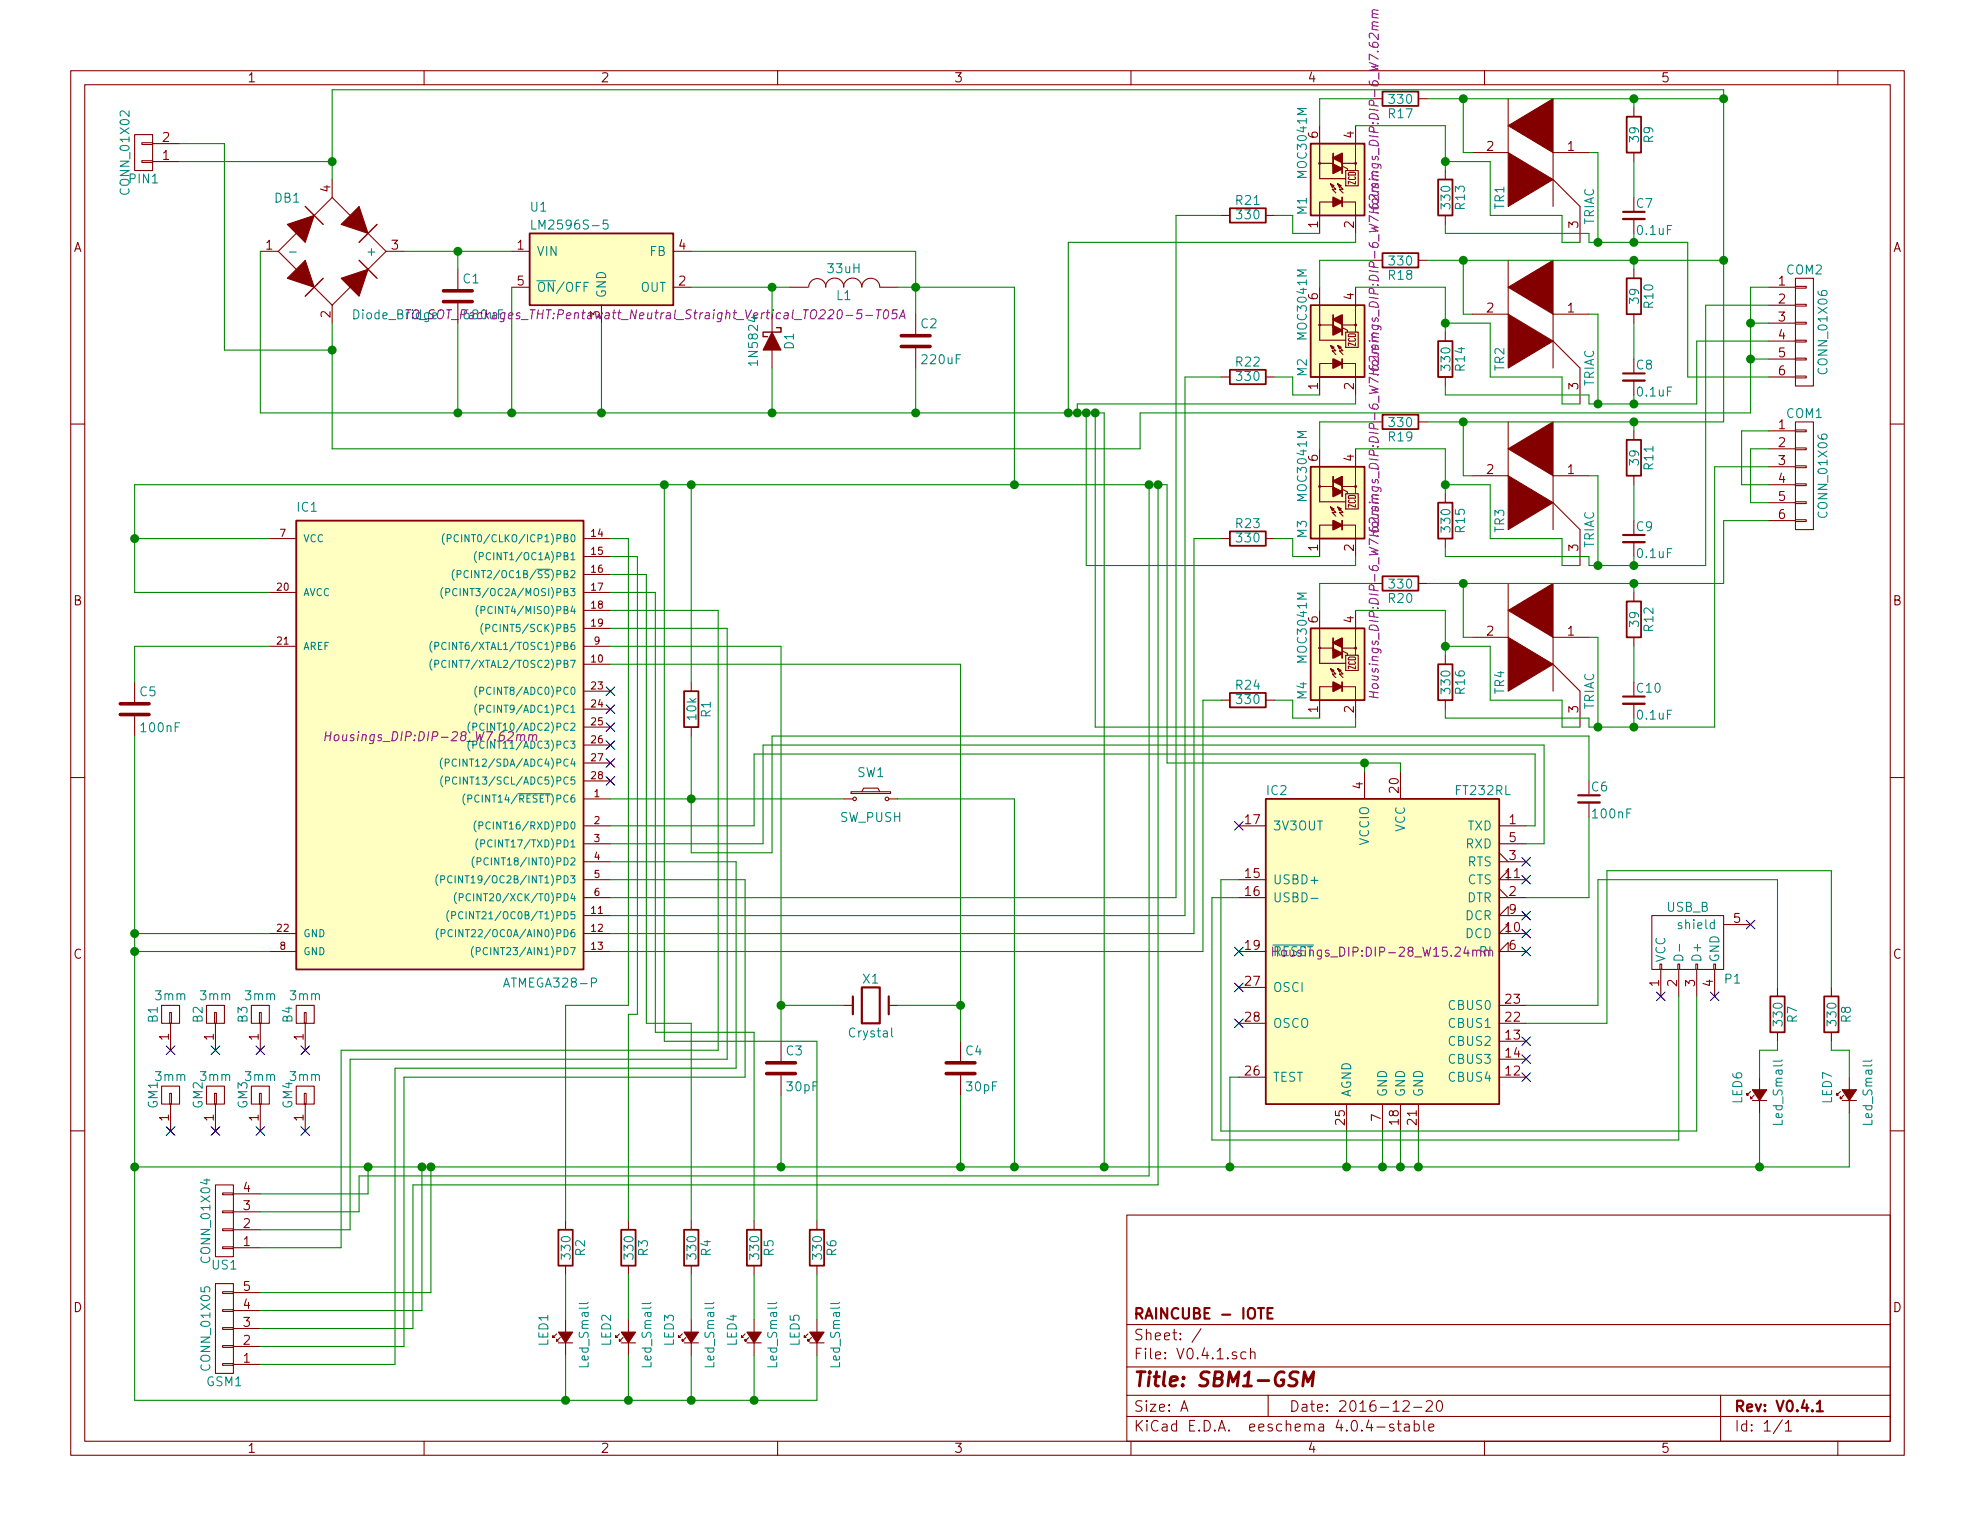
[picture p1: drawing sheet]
<svg xmlns="http://www.w3.org/2000/svg" width="279mm" height="216mm" viewBox="0 0 279 216" stroke-linecap="round" stroke-linejoin="round" font-family="sans-serif">
<g fill="none" stroke="#840000" stroke-width=".15">
<path d="M10 10h259.4v195.9h-259.4zM12 12h255.4v191.9h-255.4zM19 19.1h2.6v5h-2.6zM60 10v2M110 10v2M160 10v2M186.7 17.8v7.5h3.7M191.8 17.8v6.3M200.7 14h1.2M210 10v2M213.4 14v7.6h-5.1M231.1 15.2v1.3"/>
<path d="M260 10v2M20.1 20.2h1.5v.2h-1.5zM20.1 22.7h1.5v.3h-1.5zM21.6 22.9h3.8M21.6 20.3h3.8M36.8 35.6h2.6M39.4 35.6l2.5 2.5M41.9 33l-2.5 2.6M47 27.9l-2.6 2.6M47 27.9l2.5 2.6M47 25.4v2.5M52.1 33l2.5 2.6"/>
<path d="M54.6 35.6l-2.5 2.5M54.6 35.6h2.5M64.8 38.1v2.8M72.4 35.6h2.5M95.2 35.6h2.6M172.7 30.5h1.3M179.1 30.5h1.2M186.7 23.1h1.9M188.2 26l.8 .8h-.5l.5 .5M188.2 26l.5 .3-.2 .2zM188.6 28.6h-1.9v4.4M189.2 26l.5 .3-.2 .2-.3-.5 .8 .8h-.5l.5 .5"/>
<path d="M189.9 28.6h1.9v4.4M189.9 23.5l.7 .4v.2M189.9 23.1h1.9M190.4 24.1h1.8v2.2h-1.8zM190.8 24.5l.1-.1h.7l.2 .1v.3h-1zM190.9 25l-.1 .1 .1 .3h.7l.2-.1-.2-.3M191.8 25.7v.3l-1-.3v.3M200.7 36.8h1.2M204.5 24.1v1.3M204.5 30.5v1.3M213.4 36.8v7.7h-5.1M219.7 25.4l3.8 3.8v5.1"/>
<path d="M224.8 21.6h-5.1v7.6M231.1 21.6v1.3M231.1 31v2M231.1 38.1v1.3M254 39.4h2.5v15.2h-2.5zM10 60h2M44.4 40.6l2.6 2.6M47 43.2v2.5M49.5 40.6l-2.5 2.6M64.8 42.9v2.8M72.4 40.6h2.5M85.1 43.2v2.5"/>
<path d="M95.2 40.6h2.6M109.2 44.5v2.5M109.2 49.5v2.6M111.8 40.6h2.5M114.4 40.6a1.22 1.22 0 0 1 1.2-1.2 1.22 1.22 0 0 1 1.2 1.2M116.8 40.6a1.3 1.3 0 0 1 1.3-1.3 1.3 1.3 0 0 1 1.3 1.3M119.3 40.6a1.3 1.3 0 0 1 1.3-1.3 1.3 1.3 0 0 1 1.3 1.3 1.27 1.27 0 0 1 1.3-1.2 1.27 1.27 0 0 1 1.3 1.2M124.5 40.6h2.5M129.5 44.5v2.7M129.5 49.3v2.8M172.7 53.3h1.3M179.1 53.3h1.2"/>
<path d="M186.7 40.6v7.5h3.7M186.7 46h1.9M188.2 48.9l.8 .7h-.5l.5 .6M188.2 48.9l.5 .2-.2 .3zM188.6 51.4h-1.9v4.5M189.2 48.9l.5 .2-.2 .3-.3-.5 .8 .7h-.5l.5 .6M189.9 51.4h1.9v4.5M189.9 46.4l.7 .3v.3M189.9 46h1.9M190.4 47h1.8v2.1h-1.8zM190.8 47.4l.1-.2h.7l.2 .2v.2h-1zM190.9 47.9l-.1 .1 .1 .3h.7l.2-.2-.2-.2"/>
<path d="M191.8 48.5v.4l-1-.4v.4M191.8 40.6v6.4M200.7 59.7h1.2M204.5 47v1.3M204.5 53.3v1.3M213.4 59.7v7.6h-5.1M219.7 48.3l3.8 3.8v5.1M224.8 44.5h-5.1v7.6M231.1 44.5v1.2M231.1 53.8v2.1M250.2 40.6h3.8M250.2 43.2h3.8"/>
<path d="M250.2 45.7h3.8M250.2 48.3h3.8M250.2 50.8h3.8M250.2 53.3h3.8M254 53.2h1.5v.3h-1.5zM254 50.7h1.5v.2h-1.5zM254 48.1h1.5v.3h-1.5zM254 45.6h1.5v.2h-1.5zM254 43.1h1.5v.2h-1.5zM254 40.5h1.5v.3h-1.5zM254 59.7h2.5v15.2h-2.5zM267.4 60h2"/>
<path d="M38.1 76.2h3.8M82.5 76.2h3.9M82.5 78.7h3.9M172.7 76.2h1.3M179.1 76.2h1.2M186.7 63.5v7.5h3.7M186.7 68.8h1.9M188.2 71.7l.8 .8h-.5l.5 .5M188.2 71.7l.5 .3-.2 .2zM188.6 74.3h-1.9v4.4M189.2 71.7l.5 .3-.2 .2-.3-.5 .8 .8h-.5l.5 .5M189.9 74.3h1.9v4.4"/>
<path d="M189.9 69.2l.7 .4v.3M189.9 68.8h1.9M190.4 69.9h1.8v2.1h-1.8zM190.9 70.7l-.1 .2 .1 .2h.7l.2-.1-.2-.3M190.9 70.1h.7l.2 .1v.3h-1v-.3zM191.8 71.4v.4l-1-.4v.4M191.8 63.5v6.4M204.5 69.9v1.2M204.5 76.2v1.3M219.7 71.1l3.8 3.8v5.1M224.8 67.3h-5.1v7.6M231.1 61v1.2"/>
<path d="M231.1 67.3v1.3M231.1 76.7v2M250.2 61h3.8M250.2 63.5h3.8M250.2 66h3.8M250.2 68.6h3.8M250.2 71.1h3.8M250.2 73.7h3.8M254 73.5h1.5v.3h-1.5zM254 71h1.5v.2h-1.5zM254 68.5h1.5v.2h-1.5zM254 65.9h1.5v.3h-1.5z"/>
<path d="M254 63.4h1.5v.2h-1.5zM254 60.8h1.5v.3h-1.5zM19 96.5v2.8M38.1 91.4h3.8M38.1 83.8h3.8M82.5 91.4h3.9M82.5 94h3.9M82.5 83.8h3.9M82.5 97.8h3.9M82.5 81.3h3.9M82.5 86.4h3.9M82.5 88.9h3.9"/>
<path d="M97.8 96.5v1.3M172.7 99.1h1.3M179.1 99.1h1.2M186.7 86.4v7.5h3.7M186.7 91.7h1.9M188.2 94.6l.8 .8h-.5l.5 .5M188.2 94.6l.5 .2-.2 .3zM188.6 97.2h-1.9v4.4M189.2 94.6l.5 .2-.2 .3-.3-.5 .8 .8h-.5l.5 .5M189.9 97.2h1.9v4.4M189.9 92.1l.7 .4v.2M189.9 91.7h1.9"/>
<path d="M190.4 92.7h1.8v2.2h-1.8zM190.8 93.1l.1-.1h.7l.2 .1v.2h-1zM190.9 93.6l-.1 .1 .1 .3h.7l.2-.1-.2-.3M191.8 94.2v.4l-1-.4v.4M191.8 86.4v6.3M200.7 82.6h1.2M204.5 92.7v1.3M204.5 99.1v1.2M213.4 82.6v7.6h-5.1M219.7 94l3.8 3.8v5.1M224.8 90.2h-5.1v7.6M231.1 83.8v1.3"/>
<path d="M231.1 90.2v1.2M231.1 99.6v2M10 110h2M19 101.3v2.8M82.5 113h3.9M82.5 116.8h3.9M82.5 119.4h3.9M82.5 100.3h3.9M82.5 102.9h3.9M82.5 105.4h3.9M82.5 108h3.9M82.5 110.5h3.9"/>
<path d="M97.8 102.9v1.2M119.4 113h1.2M120.4 112h5.6v.3h-5.6zM121.9 112l.3-.5h2l.3 .5M125.7 113h1.3M175.3 116.8h3.8M193 109.2v3.8M198.1 109.2v3.8M212.1 116.8h3.8M212.1 119.4h3.8M224.8 113.5v2.1M267.4 110h2"/>
<path d="M38.1 134.6h3.8M38.1 132.1h3.8M82.5 121.9h3.9M82.5 124.5h3.9M82.5 127h3.9M82.5 134.6h3.9M82.5 129.5h3.9M82.5 132.1h3.9M175.3 124.5h3.8M175.3 127h3.8M175.3 134.6h3.8M175.3 139.7h3.8"/>
<path d="M212.1 121.9h3.8M212.1 127h3.8M212.1 125.7l1.3 1.3M212.1 120.7l1.3 1.2M213.4 134.6v-1.2l-1.3 1.2h3.8M213.4 129.5v-1.2l-1.3 1.2h3.8M213.4 132.1v-1.3l-1.3 1.3h3.8M213.4 124.5v-1.3l-1.3 1.3h3.8M233.7 129.5h10.1v7.7h-10.1zM234.8 136.4h.3v.8h-.3zM234.9 137.2v3.8M237.4 136.4h.2v.8h-.2z"/>
<path d="M237.5 137.2v3.8M239.9 136.4h.3v.8h-.3zM240 137.2v3.8M242.4 136.4h.3v.8h-.3zM242.6 137.2v3.8M243.8 130.8h3.8M251.5 139.7v1.3M259.1 139.7v1.3M10 160h2M22.9 142.2h2.5v2.6h-2.5zM22.9 153.7h2.5v2.5h-2.5zM24 143.3h.3v1.5h-.3z"/>
<path d="M24 154.7h.3v1.5h-.3zM24.1 144.8v3.8M24.1 156.2v3.8M29.2 142.2h2.5v2.6h-2.5zM29.2 153.7h2.5v2.5h-2.5zM30.4 143.3h.2v1.5h-.2zM30.4 154.7h.2v1.5h-.2zM30.5 144.8v3.8M30.5 156.2v3.8M35.6 142.2h2.5v2.6h-2.5zM35.6 153.7h2.5v2.5h-2.5zM36.7 143.3h.3v1.5h-.3z"/>
<path d="M36.7 154.7h.3v1.5h-.3zM36.8 144.8v3.8M36.8 156.2v3.8M41.9 142.2h2.5v2.6h-2.5zM41.9 153.7h2.5v2.5h-2.5zM43.1 143.3h.2v1.5h-.2zM43.1 154.7h.2v1.5h-.2zM43.2 144.8v3.8M43.2 156.2v3.8M110.5 147.3v2.8M110.5 152.1v2.8M119.4 142.2h1.2"/>
<path d="M125.7 142.2h1.3M135.9 147.3v2.8M135.9 152.1v2.8M175.3 152.4h3.8M175.3 144.8h3.8M190.5 156.2v3.8M195.6 156.2v3.8M198.1 156.2v3.8M200.7 156.2v3.8M212.1 142.2h3.8M212.1 152.4h3.8M212.1 144.8h3.8"/>
<path d="M212.1 147.3h3.8M212.1 149.9h3.8M247.6 154.4l-.5 .5v-.2v.2h.3M247.9 155.7h2M248.2 154.9l-.6 .5v-.2v.2h.3M248.9 152.4v1.8M248.9 155.7v1.8M251.5 146.1v1.2M259.1 146.1v1.2M260.3 154.4l-.5 .5v-.2v.2h.3M260.6 155.7h2M260.9 154.9l-.6 .5v-.2v.2h.3"/>
<path d="M261.6 152.4v1.8M261.6 155.7v1.8M267.4 160h2M30.5 167.6h2.5v10.2h-2.5zM31.5 168.8h1.5v.2h-1.5zM31.5 171.3h1.5v.3h-1.5zM31.5 173.9h1.5v.2h-1.5zM31.5 176.4h1.5v.3h-1.5zM33 176.5h3.8M33 174h3.8M33 171.5h3.8M33 168.9h3.8"/>
<path d="M80 172.7v1.3M80 179.1v1.2M88.9 172.7v1.3M88.9 179.1v1.2M97.8 172.7v1.3M97.8 179.1v1.2M106.7 172.7v1.3M106.7 179.1v1.2M115.6 172.7v1.3M115.6 179.1v1.2M159.4 171.9h108v32h-108zM30.5 181.6h2.5v12.7h-2.5z"/>
<path d="M31.5 182.8h1.5v.2h-1.5zM31.5 185.3h1.5v.2h-1.5zM31.5 187.8h1.5v.3h-1.5zM31.5 190.4h1.5v.2h-1.5zM31.5 192.9h1.5v.3h-1.5zM33 193h3.8M33 190.5h3.8M33 188h3.8M33 185.4h3.8M33 182.9h3.8M78.7 188.7l-.5 .5v-.2v.2h.3M79 190h2"/>
<path d="M79.2 189.2l-.5 .5v-.2v.2h.3M80 186.7v1.8M80 190v1.8M87.6 188.7l-.5 .5v-.2v.2h.3M87.9 190h2M88.1 189.2l-.5 .5v-.2v.2h.3M88.9 186.7v1.8M88.9 190v1.8M96.5 188.7l-.5 .5v-.2v.2h.3M96.8 190h2M97 189.2l-.5 .5v-.2v.2h.3M97.8 186.7v1.8"/>
<path d="M97.8 190v1.8M105.4 188.7l-.5 .5v-.2v.2h.3M105.7 190h2M105.9 189.2l-.5 .5v-.2v.2h.3M106.7 186.7v1.8M106.7 190v1.8M114.3 188.7l-.5 .5v-.2v.2h.2M114.6 190h2M114.8 189.2l-.5 .5v-.2v.2h.3M115.6 186.7v1.8M115.6 190v1.8M159.4 197.4h108"/>
<path d="M159.4 193.4h108M159.4 187.4h108M167.1 199.7l.4-1.5 .5 1.5M167.2 199.2h.7M169.9 188l-1.3 1.9M176.3 191.3h-.5l-.3 .2 .1 .6 .2 .2 .5-.1M176.9 191.4a.38 .38 0 0 1 .6 .1v.8M176.9 190.8v1.5M179.4 197.4v3M198.5 198.3l.2-.1h.5a.37 .37 0 0 1 .1 .6l-.9 .9h1M200 199.1h1.1M201.8 198.3l.2-.1h.5a.37 .37 0 0 1 .1 .6l-.9 .9h.9"/>
<path d="M203.4 198.3a.35 .35 0 0 1 .3-.1 .35 .35 0 0 1 .3 .3 .77 .77 0 0 1-.4 1.2 .9 .9 0 0 1-.2-1.4zM243.4 197.4v6.5M60 203.9v2M110 203.9v2M159.4 200.4h108M160 203.9v2M194.8 201.9h1.1M197.2 201.5a.37 .37 0 0 0-.6 .2v.1a.54 .54 0 0 0 .6 .2v.2v.2l-.2 .1-.4-.1M197.7 201.5h.5M197.9 201v1.3l.2 .2h.1M198.7 201.5h.2h.4l.1 1M199.4 201.8l-.5 .1-.2 .2v.3l.2 .1 .5-.1"/>
<path d="M200.1 201.5a.48 .48 0 0 1 .6 .1l.1 .2-.1 .5a.48 .48 0 0 1-.6 .1M200.1 201v1.5M201.4 201v1.3l.2 .2M202.1 202l.7-.2v-.3h-.4l-.3 .2 .1 .7 .2 .1 .4-.1M210 203.9v2M252.1 200.9l-1.2 1.9M252.6 201.4l.4-.4v1.5M252.6 202.5h.8M260 203.9v2"/>
<circle cx="186.7" cy="23.1" r=".13"/>
<circle cx="191.8" cy="23.1" r=".13"/>
<circle cx="186.7" cy="46" r=".13"/>
<circle cx="191.8" cy="46" r=".13"/>
<circle cx="186.7" cy="68.8" r=".13"/>
<circle cx="191.8" cy="68.8" r=".13"/>
<circle cx="186.7" cy="91.7" r=".13"/>
<circle cx="191.8" cy="91.7" r=".13"/>
<circle cx="120.9" cy="113" r=".25"/>
<circle cx="125.5" cy="113" r=".25"/>
</g>
<g fill="none" stroke="#840000" stroke-width=".3">
<path d="M229.6 30h3.1M229.6 52.8h3.1M229.6 75.7h3.1M229.6 98.6h3.1M223.3 112.5h3M121.9 139.7h2.6v5.1h-2.6zM120.6 141v2.5M125.7 141v2.5M178 185.1h.8M179.3 185.8h.5M180 185.1h-.7v1.5h.7M257 198.6l.5-.4v1.5"/>
<path d="M257 199.7h.9"/>
</g>
<path d="M184.3 196.1l.2-2 .5 1.4 .9-1.4-.3 2" fill="none" stroke="#840000" stroke-width=".41"/>
<path d="M43.2 29.2l2.5 2.6M45.7 39.4l-2.5 2.5M50.8 36.8l2.5 2.6M53.3 31.8l-2.5 2.5M109.9 46.4h.6v.6h-2.6v.6h.7" fill="none" stroke="#840000" stroke-width=".2"/>
<g fill="#840000" stroke="#840000" stroke-width=".15">
<path d="M40.6 39.4l2.6-2.6 1.2 3.8z"/>
<path d="M40.6 31.8l3.8-1.3-1.2 3.8z"/>
<path d="M48.3 39.4l3.8-1.3-1.3 3.8z"/>
<path d="M48.3 31.8l2.5-2.6 1.3 3.8z"/>
<path d="M109.2 47l1.3 2.5h-2.6z"/>
<path d="M79 188.5h2l-1 1.5z"/>
<path d="M87.9 188.5h2l-1 1.5z"/>
<path d="M114.6 188.5h2l-1 1.5z"/>
<path d="M105.7 188.5h2l-1 1.5z"/>
<path d="M96.8 188.5h2l-1 1.5z"/>
<path d="M247.9 154.2h2l-1 1.5z"/>
<path d="M260.6 154.2h2l-1 1.5z"/>
<path d="M213.4 90.2l6.3 3.8-6.3 3.8z"/>
<path d="M213.4 86.4l6.3-3.8v7.6z"/>
<path d="M213.4 67.3l6.3 3.8-6.3 3.8z"/>
<path d="M213.4 63.5l6.3-3.8v7.6z"/>
<path d="M213.4 44.5l6.3 3.8-6.3 3.8z"/>
<path d="M213.4 40.6l6.3-3.8v7.7z"/>
<path d="M213.4 21.6l6.3 3.8-6.3 3.8z"/>
<path d="M213.4 17.8l6.3-3.8v7.6z"/>
</g>
<g fill="none" stroke="#008484" stroke-width=".15">
<path d="M40.9 35.7h1M75.2 31.1v1.3h.6M83.2 40h-.6v1.2M86 31.1h-.6l-.1 .6 .2-.1 .5 .1v.6l-.2 .1h-.3l-.2-.1M62.9 75.5a1.2 1.2 0 0 0 0 1.5M63.3 76.2l.5-.1v-.1v-.3l-.5-.1v1.1M64.8 75.7a.4 .4 0 0 0-.5 0 .4 .4 0 0 0-.1 .5 .37 .37 0 0 0 .2 .4 .37 .37 0 0 0 .4 0M67.4 78a1.2 1.2 0 0 0 0 1.6M67.8 78.7h.5l.1-.2-.1-.3h-.5v1M61.1 90.7a1.2 1.2 0 0 0 0 1.6M61.1 93.3a1.2 1.2 0 0 0 0 1.5M61.5 91.4h.5l.1-.2-.1-.3h-.5v1"/>
<path d="M61.5 94l.5-.1 .1-.1-.1-.3-.5-.1v1M62.7 83.1a1.2 1.2 0 0 0 0 1.6M63.1 83.8l.5-.1v-.1v-.3h-.5v1M64.3 80.6a1.2 1.2 0 0 0 0 1.5M64.6 83.4a.4 .4 0 0 0-.5 0 .4 .4 0 0 0-.1 .4 .37 .37 0 0 0 .2 .4 .37 .37 0 0 0 .4 0M64.7 81.3l.5-.1v-.1v-.3l-.5-.1v1M66.2 80.8a.4 .4 0 0 0-.5 0 .4 .4 0 0 0-.1 .5 .37 .37 0 0 0 .2 .4 .37 .37 0 0 0 .4-.1M67.5 97.1a1.2 1.2 0 0 0 0 1.5M67.5 99.6a1.2 1.2 0 0 0 0 1.6M67.6 85.6a1.2 1.2 0 0 0 0 1.6M67.9 97.8l.5-.1v-.1v-.3l-.5-.1v1M68 86.3h.5l.1-.2-.1-.2-.5-.1v1"/>
<path d="M68.3 88.2a1.2 1.2 0 0 0 0 1.5M68.7 88.9l.5-.1 .1-.1-.1-.3-.5-.1v1.1M62.6 107.2a1.2 1.2 0 0 0 0 1.6M62.6 109.8a1.2 1.2 0 0 0 0 1.5M63 107.9h.5l.1-.2-.1-.3h-.5v1M63 110.5l.5-.1 .1-.1-.1-.3-.5-.1v1M64.6 107.5a.4 .4 0 0 0-.5 0 .4 .4 0 0 0-.1 .5 .37 .37 0 0 0 .1 .4 .37 .37 0 0 0 .5-.1M64.6 110a.4 .4 0 0 0-.5 0 .4 .4 0 0 0-.1 .5 .37 .37 0 0 0 .2 .4 .37 .37 0 0 0 .4-.1M65.8 112.3a1.2 1.2 0 0 0 0 1.6M66.2 113h.5l.1-.2-.1-.3h-.5v1M66.5 102.2a1.2 1.2 0 0 0 0 1.5M66.5 104.7a1.2 1.2 0 0 0 0 1.5"/>
<path d="M66.9 102.8h.5l.1-.2-.1-.2-.5-.1v1M66.9 105.4l.5-.1 .1-.1-.1-.3h-.5v1M67.4 116.1a1.2 1.2 0 0 0 0 1.6M67.6 118.7a1.2 1.2 0 0 0 0 1.5M67.8 116.8h.4l.1-.2-.1-.3h-.4v1M67.9 100.3h.5v-.2v-.3h-.5v1M68 119.4l.5-.1 .1-.1-.1-.3-.5-.1v1M73.3 112.3h4.6M62 123.7a1.2 1.2 0 0 0 0 1.6M62 131.4a1.2 1.2 0 0 0 0 1.5M62.4 124.4h.4l.1-.2-.1-.2-.4-.1v1M62.4 132.1l.5-.1 .1-.1-.1-.3-.5-.1v1"/>
<path d="M63.5 128.8a1.2 1.2 0 0 0 0 1.6M63.9 129.5h.5l.1-.2-.1-.3h-.5v1M63.9 124a.4 .4 0 0 0-.5 0 .4 .4 0 0 0-.1 .5 .37 .37 0 0 0 .2 .4 .37 .37 0 0 0 .4-.1M64 131.6a.4 .4 0 0 0-.5 0 .4 .4 0 0 0-.1 .5 .37 .37 0 0 0 .2 .4 .37 .37 0 0 0 .4-.1M64.6 126.3a1.2 1.2 0 0 0 0 1.5M65 127l.5-.1v-.1v-.3l-.5-.1v1.1M65.5 129.1a.4 .4 0 0 0-.5 0 .4 .4 0 0 0-.1 .5 .37 .37 0 0 0 .2 .4 .37 .37 0 0 0 .4-.1M66.5 126.5a.4 .4 0 0 0-.5 0 .4 .4 0 0 0-.1 .5 .37 .37 0 0 0 .2 .4 .37 .37 0 0 0 .4 0M67 133.9a1.2 1.2 0 0 0 0 1.6M67.1 121.2a1.2 1.2 0 0 0 0 1.6M67.4 134.6l.5-.1v-.1v-.3h-.5v1M67.5 121.9l.5-.1v-.1v-.3h-.5v1"/>
<path d="M180.1 133.7h5.7M185.5 127.1h.9M236.9 135.4a.75 .75 0 0 1 1.2 .1v.3h-1.3zM237.6 133.6v1M126.1 145.4v1.1l.2 .2M252.1 150l-.2 .1h-1M264.8 150l-.2 .1h-1M83.2 184.3l-.2 .1h-1.1M92.1 184.3l-.2 .1h-1.1M101 184.3l-.2 .1h-1.1M109.9 184.3l-.2 .1h-1.1M118.8 184.3l-.2 .1h-1.1"/>
</g>
<path d="M62.7 42.7h4.1M62.7 41.1h4.1M127.5 49h4.1M127.5 47.5h4.1M17 99.6h4.1M17 101.1h4.1M108.5 151.9h4M108.5 150.4h4M133.9 151.9h4M133.9 150.4h4" fill="none" stroke="#840000" stroke-width=".51"/>
<g fill="#ffffc2" stroke="#ffffc2" stroke-width=".14">
<path d="M74.9 33h20.3v10.2h-20.3z"/>
<path d="M41.9 73.7h40.6v63.5h-40.6z"/>
<path d="M179.1 113h33v43.2h-33z"/>
<path d="M185.4 66h7.6v10.2h-7.6z"/>
<path d="M185.4 20.3h7.6v10.2h-7.6z"/>
<path d="M185.4 43.2h7.6v10.1h-7.6z"/>
<path d="M185.4 88.9h7.6v10.2h-7.6z"/>
</g>
<g fill="none" stroke="#840000" stroke-width=".25">
<path d="M195.6 13h5.1v2h-5.1zM230.1 16.5h2.1v5.1h-2.1zM74.9 33h20.3v10.2h-20.3zM174 29.5h5.1v2h-5.1zM185.4 20.3h7.6v10.2h-7.6zM188.6 21.7v1.8M189.9 22.7v1.8M189.9 27.9v1.3M195.6 35.8h5.1v2h-5.1zM203.5 25.4h2v5.1h-2zM230.1 39.4h2.1v5.1h-2.1zM174 52.3h5.1v2.1h-5.1z"/>
<path d="M185.4 43.2h7.6v10.1h-7.6zM188.6 44.6v1.8M189.9 45.6v1.8M189.9 50.8v1.3M195.6 58.7h5.1v2h-5.1zM203.5 48.3h2v5h-2zM41.9 73.7h40.6v63.5h-40.6zM174 75.2h5.1v2h-5.1zM185.4 66h7.6v10.2h-7.6zM188.6 67.4v1.8M189.9 68.5v1.7M189.9 73.7v1.2"/>
<path d="M203.5 71.1h2v5.1h-2zM230.1 62.2h2.1v5.1h-2.1zM96.8 97.8h2v5.1h-2zM174 98h5.1v2.1h-5.1zM185.4 88.9h7.6v10.2h-7.6zM188.6 90.3v1.8M189.9 91.3v1.8M189.9 96.5v1.3M195.6 81.5h5.1v2.1h-5.1zM203.5 94h2v5.1h-2zM230.1 85.1h2.1v5.1h-2.1zM179.1 113h33v43.2h-33z"/>
<path d="M250.4 141h2.1v5.1h-2.1zM258.1 141h2v5.1h-2zM79 174h2v5.1h-2zM87.9 174h2v5.1h-2zM96.8 174h2v5.1h-2zM105.7 174h2v5.1h-2zM114.6 174h2v5.1h-2z"/>
</g>
<g fill="none" stroke="#840084" stroke-width=".15">
<path d="M194.1 2.4l.9 .2M195 2h-.8a.33 .33 0 0 0 0 .5M195 1.5l-.7-.1-.2 .1v.2l.2 .2M122.5 44.6h.9M124 43.8h.7M124.3 43.8l-.1 1.3M125.1 43.9l.4-.1a.75 .75 0 0 1-.3 1.3l-.2-.1v-.4zM126.9 43.8h-.6l-.1 .6 .2-.1 .5 .1-.1 .6-.2 .1h-.3l-.2-.1M127.2 45.1l.6-1.3 .2 1.3M127.4 44.7h.6M193.7 98.6l1.3 .1M193.7 97.8l1.3 .2"/>
<path d="M194.3 97.9v.7M46.1 104.1h.7M46.1 103.5l-.2 1.3M46.8 103.5l-.1 1.3M74.9 104.1a.31 .31 0 0 1 .5 0l-.1 .7M74.9 103.9l-.1 .9M75.4 104.1l.2-.2h.2l.1 .2-.1 .7"/>
</g>
<g fill="none" stroke="#000084" stroke-width=".15">
<path d="M85.8 97.2l1.2 1.2M85.8 99.7l1.2 1.2M87 97.2l-1.2 1.2M87 99.7l-1.2 1.2M85.8 102.3l1.2 1.2M85.8 104.8l1.2 1.2M85.8 107.3l1.2 1.3M85.8 109.9l1.2 1.2M87 102.3l-1.2 1.2M87 104.8l-1.2 1.2M87 107.3l-1.2 1.3M87 109.9l-1.2 1.2"/>
<path d="M174.7 116.2l1.2 1.2M175.9 116.2l-1.2 1.2M174.7 134l1.2 1.2M174.7 139.1l1.2 1.2M175.9 134l-1.2 1.2M175.9 139.1l-1.2 1.2M215.3 121.3l1.2 1.2M215.3 123.9l1.2 1.2M215.3 128.9l1.2 1.2M215.3 131.5l1.2 1.2M215.3 134l1.2 1.2M216.5 121.3l-1.2 1.2"/>
<path d="M216.5 123.9l-1.2 1.2M216.5 128.9l-1.2 1.2M216.5 131.5l-1.2 1.2M216.5 134l-1.2 1.2M247 130.2l1.3 1.2M248.3 130.2l-1.3 1.2M23.5 148l1.2 1.2M23.5 159.4l1.2 1.2M24.7 148l-1.2 1.2M24.7 159.4l-1.2 1.2M29.9 148l1.2 1.2M29.9 159.4l1.2 1.2"/>
<path d="M31.1 148l-1.2 1.2M31.1 159.4l-1.2 1.2M36.2 148l1.2 1.2M36.2 159.4l1.2 1.2M37.4 148l-1.2 1.2M37.4 159.4l-1.2 1.2M42.6 148l1.2 1.2M42.6 159.4l1.2 1.2M43.8 148l-1.2 1.2M43.8 159.4l-1.2 1.2M174.7 144.2l1.2 1.2M175.9 144.2l-1.2 1.2"/>
<path d="M215.3 146.7l1.2 1.2M215.3 149.3l1.2 1.2M215.3 151.8l1.2 1.2M216.5 146.7l-1.2 1.2M216.5 149.3l-1.2 1.2M216.5 151.8l-1.2 1.2M234.3 140.4l1.3 1.2M235.6 140.4l-1.3 1.2M242 140.4l1.2 1.2M243.2 140.4l-1.2 1.2"/>
</g>
<path d="M229.6 31h3.1M229.6 53.8h3.1M229.6 76.7h3.1M229.6 99.6h3.1M223.3 113.5h3" fill="none" stroke="#840000" stroke-width=".33"/>
<g fill="#840000" stroke="#840000" stroke-width=".25">
<path d="M188.6 73.7l1.3 .6-1.3 .6z"/>
<path d="M188.6 69l1.3 .6-1.3 .6z"/>
<path d="M188.6 68.1l1.3-.7v1.3z"/>
<path d="M188.6 27.9l1.3 .7-1.3 .6z"/>
<path d="M188.6 23.2l1.3 .7-1.3 .6z"/>
<path d="M188.6 22.4l1.3-.7v1.3z"/>
<path d="M188.6 50.8l1.3 .6-1.3 .7z"/>
<path d="M188.6 46.1l1.3 .6-1.3 .7z"/>
<path d="M188.6 45.2l1.3-.6v1.2z"/>
<path d="M188.6 96.5l1.3 .7-1.3 .6z"/>
<path d="M188.6 91.8l1.3 .7-1.3 .6z"/>
<path d="M188.6 90.9l1.3-.6v1.3z"/>
</g>
<g fill="none" stroke="#008400" stroke-width=".15">
<path d="M191.8 17.8h12.7v6.3M194.3 14h-7.6v3.8M201.9 14h41.9M207 14v7.6h1.3M231.1 14v1.2M25.4 22.9h21.6M25.4 20.3h6.3v29.2h15.3M36.8 35.6v22.8h119.4v106.7M47 25.4v-12.7h196.8v47h-41.9M57.1 35.6h15.3M64.8 35.6v2.5M97.8 35.6h31.7v8.9"/>
<path d="M172.7 30.5h-6.3v96.5h-80M180.3 30.5h2.6v2.5h3.8M191.8 33v1.3h-40.7v24.1M194.3 36.8h-7.6v3.8M201.9 36.8h41.9M204.5 31.8v1.2h20.3v1.3h14v19h11.4M204.5 22.9h6.3v7.6h10.2v3.8h2.5M207 36.8v7.7h1.3M224.8 21.6h1.3v12.7M231.1 22.9v5M231.1 33v1.3M231.1 36.8v1.3"/>
<path d="M64.8 45.7v12.7M72.4 40.6v17.8M85.1 45.7v12.7M97.8 40.6h14M109.2 40.6v3.9M109.2 52.1v6.3M127 40.6h16.5v28M129.5 52.1v6.3M153.7 58.4v21.6h38.1v-1.3M154.9 58.4v44.5h36.9v-1.3M172.7 53.3h-5.1v76.2h-81.2M180.3 53.3h2.6v2.6h3.8"/>
<path d="M191.8 40.6h12.7v6.4M191.8 55.9v1.3h-39.4v1.2M194.3 59.7h-7.6v3.8M204.5 45.7h6.3v7.6h10.2v3.9h2.5M207 59.7v7.6h1.3M224.8 44.5h1.3v12.7M231.1 45.7v5.1M231.1 55.9v1.3M231.1 59.7v1.3M247.6 45.7h2.6M247.6 50.8h2.6M250.2 43.2h-8.9v36.8h-16.5v-1.3h-20.3v-1.2"/>
<path d="M250.2 48.3h-10.2v8.9h-15.2v-1.3h-20.3v-1.3M250.2 40.6h-2.6v17.8h-86.3v5.1h-114.3v-17.8M19 76.2h19.1M86.4 76.2h2.5v66h-8.9v30.5M86.4 78.7h3.8v64.8h-1.3v29.2M94 68.6v78.7h21.6v25.4M97.8 68.6v27.9M162.6 68.6v97.8h-111.8v5.1h-14M163.8 68.6v99h-105.4v20.4h-21.6M172.7 76.2h-3.8v55.9h-82.5M180.3 76.2h2.6v2.5h3.8M191.8 63.5h12.7v6.4"/>
<path d="M204.5 68.6h6.3v7.6h10.2v3.8h2.5M224.8 67.3h1.3v12.7M231.1 68.6v5.1M231.1 78.7v1.3M250.2 66h-7.6v36.9h-17.8v-1.3h-20.3v-1.3M250.2 61h-3.8v7.6h3.8M250.2 73.7h-6.4v8.9h-41.9M250.2 63.5h-2.6v7.6h2.6M38.1 91.4h-19.1v5.1M38.1 83.8h-19.1v-15.2h146.1v39.4h33v1.2M86.4 91.4h24.1v55.9M86.4 81.3h5v63.5h6.4v27.9"/>
<path d="M86.4 86.4h15.2v62.2h-53.3v27.9h-11.5M86.4 83.8h6.3v62.3h14v26.6M86.4 88.9h16.5v61h-53.4v24.1h-12.7M86.4 94h49.5v53.3M172.7 99.1h-2.5v35.5h-83.8M180.3 99.1h2.6v2.5h3.8M191.8 86.4h12.7v6.3M194.3 82.6h-7.6v3.8M204.5 91.4h6.3v7.7h10.2v3.8h2.5M207 82.6v7.6h1.3M224.8 90.2h1.3v12.7M231.1 82.6v1.2"/>
<path d="M231.1 91.4v5.1M19 104.1v94h96.6v-6.3M86.4 119.4h21.5v-14h110.5v14h-2.5M86.4 116.8h20.3v-10.1h110.5v10.1h-1.3M86.4 113h33M97.8 104.1v16.6h11.4v-16.6h115.6v6.4M127 113h16.5v52.1M193 108v1.2M224.8 115.6v11.4h-8.9M231.1 101.6v1.3M19 134.6h19.1M19 132.1h19.1"/>
<path d="M86.4 124.5h19v27.9h-48.3v38.1h-20.3M86.4 121.9h17.7v29.2h-48.2v41.9h-19.1M175.3 124.5h-2.6v35.5h67.3v-19M175.3 127h-3.9v34.3h66.1v-20.3M251.5 139.7v-15.2h-25.4v17.7h-10.2M259.1 139.7v-16.5h-31.8v21.6h-11.4M110.5 142.2h8.9M110.5 154.9v10.2M127 142.2h8.9M135.9 154.9v10.2M175.3 152.4h-1.3v12.7M248.9 157.5v7.6"/>
<path d="M251.5 147.3v1.3h-2.6v3.8M259.1 147.3v1.3h2.5v3.8M261.6 157.5v7.6h-242.6M52.1 165.1v3.8h-15.3M59.7 165.1v20.3h-22.9M61 165.1v17.8h-24.2M190.5 160v5.1M195.6 160v5.1M198.1 160v5.1M200.7 160v5.1M80 180.3v6.4M80 191.8v6.3"/>
<path d="M88.9 180.3v6.4M88.9 191.8v6.3M97.8 180.3v6.4M97.8 191.8v6.3M106.7 180.3v6.4M106.7 191.8v6.3M115.6 180.3v6.4"/>
</g>
<g fill="#008400" stroke="#008400" stroke-width=".25">
<circle cx="226.1" cy="34.3" r=".51"/>
<circle cx="226.1" cy="57.2" r=".51"/>
<circle cx="226.1" cy="80" r=".51"/>
<circle cx="226.1" cy="102.9" r=".51"/>
<circle cx="207" cy="82.6" r=".51"/>
<circle cx="207" cy="59.7" r=".51"/>
<circle cx="207" cy="36.8" r=".51"/>
<circle cx="207" cy="14" r=".51"/>
<circle cx="231.1" cy="34.3" r=".51"/>
<circle cx="231.1" cy="57.2" r=".51"/>
<circle cx="231.1" cy="80" r=".51"/>
<circle cx="231.1" cy="82.6" r=".51"/>
<circle cx="231.1" cy="102.9" r=".51"/>
<circle cx="248.9" cy="165.1" r=".51"/>
<circle cx="200.7" cy="165.1" r=".51"/>
<circle cx="174" cy="165.1" r=".51"/>
<circle cx="193" cy="108" r=".51"/>
<circle cx="163.8" cy="68.6" r=".51"/>
<circle cx="198.1" cy="165.1" r=".51"/>
<circle cx="195.6" cy="165.1" r=".51"/>
<circle cx="190.5" cy="165.1" r=".51"/>
<circle cx="156.2" cy="165.1" r=".51"/>
<circle cx="61" cy="165.1" r=".51"/>
<circle cx="59.7" cy="165.1" r=".51"/>
<circle cx="162.6" cy="68.6" r=".51"/>
<circle cx="52.1" cy="165.1" r=".51"/>
<circle cx="143.5" cy="68.6" r=".51"/>
<circle cx="94" cy="68.6" r=".51"/>
<circle cx="106.7" cy="198.1" r=".51"/>
<circle cx="97.8" cy="198.1" r=".51"/>
<circle cx="88.9" cy="198.1" r=".51"/>
<circle cx="80" cy="198.1" r=".51"/>
<circle cx="19" cy="165.1" r=".51"/>
<circle cx="129.5" cy="58.4" r=".51"/>
<circle cx="143.5" cy="165.1" r=".51"/>
<circle cx="97.8" cy="68.6" r=".51"/>
<circle cx="19" cy="76.2" r=".51"/>
<circle cx="135.9" cy="165.1" r=".51"/>
<circle cx="97.8" cy="113" r=".51"/>
<circle cx="19" cy="134.6" r=".51"/>
<circle cx="19" cy="132.1" r=".51"/>
<circle cx="110.5" cy="165.1" r=".51"/>
<circle cx="135.9" cy="142.2" r=".51"/>
<circle cx="110.5" cy="142.2" r=".51"/>
<circle cx="129.5" cy="40.6" r=".51"/>
<circle cx="109.2" cy="40.6" r=".51"/>
<circle cx="109.2" cy="58.4" r=".51"/>
<circle cx="85.1" cy="58.4" r=".51"/>
<circle cx="72.4" cy="58.4" r=".51"/>
<circle cx="64.8" cy="58.4" r=".51"/>
<circle cx="64.8" cy="35.6" r=".51"/>
<circle cx="151.1" cy="58.4" r=".51"/>
<circle cx="152.4" cy="58.4" r=".51"/>
<circle cx="153.7" cy="58.4" r=".51"/>
<circle cx="154.9" cy="58.4" r=".51"/>
<circle cx="204.5" cy="22.9" r=".51"/>
<circle cx="204.5" cy="45.7" r=".51"/>
<circle cx="204.5" cy="68.6" r=".51"/>
<circle cx="204.5" cy="91.4" r=".51"/>
<circle cx="231.1" cy="14" r=".51"/>
<circle cx="47" cy="22.9" r=".51"/>
<circle cx="243.8" cy="14" r=".51"/>
<circle cx="231.1" cy="36.8" r=".51"/>
<circle cx="243.8" cy="36.8" r=".51"/>
<circle cx="231.1" cy="59.7" r=".51"/>
<circle cx="47" cy="49.5" r=".51"/>
<circle cx="247.7" cy="45.7" r=".51"/>
<circle cx="247.7" cy="50.8" r=".51"/>
</g>
<text font-size="2.8" fill="#840000" x="160.4" y="196.2">Title: SBM1-GSM</text>
<g font-size="2.1" fill="#840000">
<text x="160.4" y="189.6">Sheet: /</text>
<text x="160.4" y="186.6">RAINCUBE - IOTE</text>
<text x="160.4" y="192.3">File: V0.4.1.sch</text>
<text x="160.4" y="202.5">KiCad E.D.A. eeschema 4.0.4-stable</text>
<text x="160.4" y="199.7">Size: A</text>
<text x="182.4" y="199.7">Date: 2016-12-20</text>
<text x="245.4" y="199.7">Rev: V0.4.1</text>
<text x="245.4" y="202.5">Id: 1/1</text>
</g>
<g font-size="1.8" fill="#840000">
<text x="35" y="11.6">1</text>
<text x="85" y="11.6">2</text>
<text x="135" y="11.6">3</text>
<text x="185" y="11.6">4</text>
<text x="235" y="11.6">5</text>
<text x="23" y="22.6">1</text>
<text x="23" y="20.1">2</text>
<text x="186.4" y="19.5" transform="rotate(-90 186.4 19.5)">6</text>
<text x="191.5" y="19.5" transform="rotate(-90 191.5 19.5)">4</text>
<text x="210.3" y="21.3">2</text>
<text x="221.8" y="21.3">1</text>
<text x="46.7" y="27.2" transform="rotate(-90 46.7 27.2)">4</text>
<text x="195" y="28.9" transform="rotate(-90 195 28.9)">Housings_DIP:DIP-6_W7.62mm</text>
<text x="10.4" y="35.6">A</text>
<text x="37.6" y="35.3">1</text>
<text x="55.4" y="35.3">3</text>
<text x="73.2" y="35.3">1</text>
<text x="96" y="35.3">4</text>
<text x="186.4" y="32.2" transform="rotate(-90 186.4 32.2)">1</text>
<text x="191.5" y="32.2" transform="rotate(-90 191.5 32.2)">2</text>
<text x="223.3" y="32.2" transform="rotate(-90 223.3 32.2)">3</text>
<text x="267.8" y="35.6">A</text>
<text x="73.2" y="40.4">5</text>
<text x="96" y="40.4">2</text>
<text x="251.6" y="40.4">1</text>
<text x="46.7" y="44.9" transform="rotate(-90 46.7 44.9)">2</text>
<text x="186.4" y="42.4" transform="rotate(-90 186.4 42.4)">6</text>
<text x="191.5" y="42.4" transform="rotate(-90 191.5 42.4)">4</text>
<text x="210.3" y="44.2">2</text>
<text x="221.8" y="44.2">1</text>
<text x="251.6" y="42.9">2</text>
<text x="251.6" y="45.5">3</text>
<text x="195" y="51.8" transform="rotate(-90 195 51.8)">Housings_DIP:DIP-6_W7.62mm</text>
<text x="251.6" y="48">4</text>
<text x="251.6" y="50.5">5</text>
<text x="251.6" y="53.1">6</text>
<text x="186.4" y="55.1" transform="rotate(-90 186.4 55.1)">1</text>
<text x="191.5" y="55.1" transform="rotate(-90 191.5 55.1)">2</text>
<text x="223.3" y="55.1" transform="rotate(-90 223.3 55.1)">3</text>
<text x="186.4" y="65.3" transform="rotate(-90 186.4 65.3)">6</text>
<text x="191.5" y="65.3" transform="rotate(-90 191.5 65.3)">4</text>
<text x="251.6" y="60.7">1</text>
<text x="251.6" y="63.2">2</text>
<text x="251.6" y="65.8">3</text>
<text x="210.3" y="67.1">2</text>
<text x="221.8" y="67.1">1</text>
<text x="251.6" y="68.3">4</text>
<text x="251.6" y="70.9">5</text>
<text x="186.4" y="78" transform="rotate(-90 186.4 78)">1</text>
<text x="191.5" y="78" transform="rotate(-90 191.5 78)">2</text>
<text x="195" y="74.6" transform="rotate(-90 195 74.6)">Housings_DIP:DIP-6_W7.62mm</text>
<text x="223.3" y="78" transform="rotate(-90 223.3 78)">3</text>
<text x="251.6" y="73.4">6</text>
<text x="10.4" y="85.6">B</text>
<text x="186.4" y="88.1" transform="rotate(-90 186.4 88.1)">6</text>
<text x="191.5" y="88.1" transform="rotate(-90 191.5 88.1)">4</text>
<text x="210.3" y="89.9">2</text>
<text x="221.8" y="89.9">1</text>
<text x="267.8" y="85.6">B</text>
<text x="186.4" y="100.8" transform="rotate(-90 186.4 100.8)">1</text>
<text x="191.5" y="100.8" transform="rotate(-90 191.5 100.8)">2</text>
<text x="195" y="97.5" transform="rotate(-90 195 97.5)">Housings_DIP:DIP-6_W7.62mm</text>
<text x="223.3" y="100.8" transform="rotate(-90 223.3 100.8)">3</text>
<text x="192.8" y="111.6" transform="rotate(-90 192.8 111.6)">4</text>
<text x="197.9" y="112.1" transform="rotate(-90 197.9 112.1)">20</text>
<text x="176.2" y="116.6">17</text>
<text x="213.5" y="116.6">1</text>
<text x="213.5" y="119.1">5</text>
<text x="176.2" y="124.2">15</text>
<text x="213" y="124.2">11</text>
<text x="213.5" y="121.7">3</text>
<text x="176.2" y="126.7">16</text>
<text x="213" y="131.8">10</text>
<text x="213.5" y="126.7">2</text>
<text x="213.5" y="129.3">9</text>
<text x="245.3" y="130.6">5</text>
<text x="10.4" y="135.6">C</text>
<text x="176.2" y="134.4">19</text>
<text x="213.5" y="134.4">6</text>
<text x="267.8" y="135.6">C</text>
<text x="176.2" y="139.4">27</text>
<text x="213" y="142">23</text>
<text x="234.7" y="139.5" transform="rotate(-90 234.7 139.5)">1</text>
<text x="237.2" y="139.5" transform="rotate(-90 237.2 139.5)">2</text>
<text x="239.8" y="139.5" transform="rotate(-90 239.8 139.5)">3</text>
<text x="242.3" y="139.5" transform="rotate(-90 242.3 139.5)">4</text>
<text x="23.9" y="147.2" transform="rotate(-90 23.9 147.2)">1</text>
<text x="30.2" y="147.2" transform="rotate(-90 30.2 147.2)">1</text>
<text x="36.6" y="147.2" transform="rotate(-90 36.6 147.2)">1</text>
<text x="42.9" y="147.2" transform="rotate(-90 42.9 147.2)">1</text>
<text x="176.2" y="144.5">28</text>
<text x="213" y="144.5">22</text>
<text x="213" y="147.1">13</text>
<text x="213" y="149.6">14</text>
<text x="176.2" y="152.1">26</text>
<text x="213" y="152.1">12</text>
<text x="23.9" y="158.6" transform="rotate(-90 23.9 158.6)">1</text>
<text x="30.2" y="158.6" transform="rotate(-90 30.2 158.6)">1</text>
<text x="36.6" y="158.6" transform="rotate(-90 36.6 158.6)">1</text>
<text x="42.9" y="158.6" transform="rotate(-90 42.9 158.6)">1</text>
<text x="190.2" y="159.1" transform="rotate(-90 190.2 159.1)">25</text>
<text x="195.3" y="158.6" transform="rotate(-90 195.3 158.6)">7</text>
<text x="197.9" y="159.1" transform="rotate(-90 197.9 159.1)">18</text>
<text x="200.4" y="159.1" transform="rotate(-90 200.4 159.1)">21</text>
<text x="34.4" y="173.7">2</text>
<text x="34.4" y="171.2">3</text>
<text x="34.4" y="168.7">4</text>
<text x="34.4" y="176.3">1</text>
<text x="10.4" y="185.6">D</text>
<text x="34.4" y="185.2">4</text>
<text x="34.4" y="182.6">5</text>
<text x="267.8" y="185.6">D</text>
<text x="34.4" y="190.2">2</text>
<text x="34.4" y="187.7">3</text>
<text x="34.4" y="192.8">1</text>
<text x="35" y="205.5">1</text>
<text x="85" y="205.5">2</text>
<text x="135" y="205.5">3</text>
<text x="185" y="205.5">4</text>
<text x="235" y="205.5">5</text>
</g>
<g font-size="1.8" fill="#008484">
<text x="196.5" y="16.7">R17</text>
<text x="196.6" y="14.7">330</text>
<text x="231.9" y="20" transform="rotate(-90 231.9 20)">39</text>
<text x="233.9" y="20.2" transform="rotate(-90 233.9 20.2)">R9</text>
<text x="18.3" y="27.2" transform="rotate(-90 18.3 27.2)">CONN_01X02</text>
<text x="18.4" y="25.9">PIN1</text>
<text x="38.9" y="28.7">DB1</text>
<text x="75.1" y="29.9">U1</text>
<text x="174.9" y="29">R21</text>
<text x="184.9" y="25" transform="rotate(-90 184.9 25)">MOC3041M</text>
<text x="205.2" y="29.4" transform="rotate(-90 205.2 29.4)">330</text>
<text x="207.2" y="29.6" transform="rotate(-90 207.2 29.6)">R13</text>
<text x="212.8" y="29.6" transform="rotate(-90 212.8 29.6)">TR1</text>
<text x="231.5" y="29.4">C7</text>
<text x="76" y="32.5">LM2596S-5</text>
<text x="175.1" y="31">330</text>
<text x="184.9" y="30.4" transform="rotate(-90 184.9 30.4)">M1</text>
<text x="225.5" y="31.9" transform="rotate(-90 225.5 31.9)">TRIAC</text>
<text x="231.7" y="33.2">0.1uF</text>
<text x="52.3" y="36.2">+</text>
<text x="65.5" y="40.1">C1</text>
<text x="75.9" y="36.2">VIN</text>
<text x="75.9" y="41.3">ON/OFF</text>
<text x="90.5" y="41.3">OUT</text>
<text x="91.9" y="36.2">FB</text>
<text x="117.2" y="38.6">33uH</text>
<text x="196.5" y="39.6">R18</text>
<text x="196.6" y="37.5">330</text>
<text x="252.7" y="38.8">COM2</text>
<text x="85.7" y="42.2" transform="rotate(-90 85.7 42.2)">GND</text>
<text x="118.4" y="42.4">L1</text>
<text x="130.3" y="46.4">C2</text>
<text x="184.9" y="47.8" transform="rotate(-90 184.9 47.8)">MOC3041M</text>
<text x="231.9" y="42.9" transform="rotate(-90 231.9 42.9)">39</text>
<text x="233.9" y="43.5" transform="rotate(-90 233.9 43.5)">R10</text>
<text x="107.2" y="51.4" transform="rotate(-90 107.2 51.4)">1N5824</text>
<text x="112.3" y="49.4" transform="rotate(-90 112.3 49.4)">D1</text>
<text x="130.6" y="51.5">220uF</text>
<text x="174.9" y="51.8">R22</text>
<text x="175.1" y="53.9">330</text>
<text x="184.9" y="53.2" transform="rotate(-90 184.9 53.2)">M2</text>
<text x="205.2" y="52.3" transform="rotate(-90 205.2 52.3)">330</text>
<text x="207.2" y="52.4" transform="rotate(-90 207.2 52.4)">R14</text>
<text x="212.8" y="52.5" transform="rotate(-90 212.8 52.5)">TR2</text>
<text x="231.5" y="52.3">C8</text>
<text x="258.5" y="52.6" transform="rotate(-90 258.5 52.6)">CONN_01X06</text>
<text x="225.5" y="54.7" transform="rotate(-90 225.5 54.7)">TRIAC</text>
<text x="231.7" y="56.1">0.1uF</text>
<text x="252.7" y="59.1">COM1</text>
<text x="196.5" y="62.4">R19</text>
<text x="196.6" y="60.4">330</text>
<text x="231.9" y="65.7" transform="rotate(-90 231.9 65.7)">39</text>
<text x="184.9" y="70.7" transform="rotate(-90 184.9 70.7)">MOC3041M</text>
<text x="233.9" y="66.4" transform="rotate(-90 233.9 66.4)">R11</text>
<text x="42.1" y="72.4">IC1</text>
<text x="174.9" y="74.7">R23</text>
<text x="175.1" y="76.7">330</text>
<text x="184.9" y="76.1" transform="rotate(-90 184.9 76.1)">M3</text>
<text x="205.2" y="75.1" transform="rotate(-90 205.2 75.1)">330</text>
<text x="207.2" y="75.3" transform="rotate(-90 207.2 75.3)">R15</text>
<text x="212.8" y="75.3" transform="rotate(-90 212.8 75.3)">TR3</text>
<text x="225.5" y="77.6" transform="rotate(-90 225.5 77.6)">TRIAC</text>
<text x="231.5" y="75.1">C9</text>
<text x="258.5" y="72.9" transform="rotate(-90 258.5 72.9)">CONN_01X06</text>
<text x="196.6" y="83.3">330</text>
<text x="231.7" y="78.9">0.1uF</text>
<text x="196.5" y="85.3">R20</text>
<text x="231.9" y="88.6" transform="rotate(-90 231.9 88.6)">39</text>
<text x="233.9" y="89.3" transform="rotate(-90 233.9 89.3)">R12</text>
<text x="184.9" y="93.5" transform="rotate(-90 184.9 93.5)">MOC3041M</text>
<text x="19.8" y="98.5">C5</text>
<text x="98.5" y="101.8" transform="rotate(-90 98.5 101.8)">10k</text>
<text x="100.5" y="101.4" transform="rotate(-90 100.5 101.4)">R1</text>
<text x="174.9" y="97.6">R24</text>
<text x="175.1" y="99.6">330</text>
<text x="184.9" y="98.9" transform="rotate(-90 184.9 98.9)">M4</text>
<text x="205.2" y="98" transform="rotate(-90 205.2 98)">330</text>
<text x="207.2" y="98.1" transform="rotate(-90 207.2 98.1)">R16</text>
<text x="212.8" y="98.2" transform="rotate(-90 212.8 98.2)">TR4</text>
<text x="225.5" y="100.5" transform="rotate(-90 225.5 100.5)">TRIAC</text>
<text x="231.6" y="98">C10</text>
<text x="231.7" y="101.8">0.1uF</text>
<text x="20.1" y="103.6">100nF</text>
<text x="121.3" y="109.9">SW1</text>
<text x="179.2" y="112.5">IC2</text>
<text x="206" y="112.5">FT232RL</text>
<text x="225.2" y="112">C6</text>
<text x="118.8" y="116.3">SW_PUSH</text>
<text x="180.1" y="117.5">3V3OUT</text>
<text x="193.7" y="119.7" transform="rotate(-90 193.7 119.7)">VCCIO</text>
<text x="198.8" y="117.8" transform="rotate(-90 198.8 117.8)">VCC</text>
<text x="207.5" y="117.5">TXD</text>
<text x="225.5" y="115.8">100nF</text>
<text x="180.1" y="125.1">USBD+</text>
<text x="207.3" y="120">RXD</text>
<text x="207.5" y="122.6">RTS</text>
<text x="207.5" y="125.1">CTS</text>
<text x="180.1" y="127.6">USBD-</text>
<text x="207.2" y="130.2">DCR</text>
<text x="207.4" y="127.6">DTR</text>
<text x="235.8" y="129">USB_B</text>
<text x="237.7" y="131.4">shield</text>
<text x="207.2" y="132.7">DCD</text>
<text x="235.6" y="136.1" transform="rotate(-90 235.6 136.1)">VCC</text>
<text x="240.7" y="136.1" transform="rotate(-90 240.7 136.1)">D+</text>
<text x="243.2" y="136.1" transform="rotate(-90 243.2 136.1)">GND</text>
<text x="22.1" y="141.5">3mm</text>
<text x="28.4" y="141.5">3mm</text>
<text x="34.8" y="141.5">3mm</text>
<text x="41.1" y="141.5">3mm</text>
<text x="71.7" y="139.7">ATMEGA328-P</text>
<text x="122.1" y="139.1">X1</text>
<text x="180.1" y="140.3">OSCI</text>
<text x="205.1" y="142.9">CBUS0</text>
<text x="244" y="139.1">P1</text>
<text x="22.3" y="144.6" transform="rotate(-90 22.3 144.6)">B1</text>
<text x="28.7" y="144.6" transform="rotate(-90 28.7 144.6)">B2</text>
<text x="35" y="144.6" transform="rotate(-90 35 144.6)">B3</text>
<text x="41.4" y="144.6" transform="rotate(-90 41.4 144.6)">B4</text>
<text x="111.3" y="149.3">C3</text>
<text x="120.2" y="146.8">Crystal</text>
<text x="136.7" y="149.3">C4</text>
<text x="180.1" y="145.4">OSCO</text>
<text x="205.1" y="145.4">CBUS1</text>
<text x="205.1" y="148">CBUS2</text>
<text x="252.2" y="145" transform="rotate(-90 252.2 145)">330</text>
<text x="254.2" y="144.6" transform="rotate(-90 254.2 144.6)">R7</text>
<text x="259.8" y="145" transform="rotate(-90 259.8 145)">330</text>
<text x="261.8" y="144.6" transform="rotate(-90 261.8 144.6)">R8</text>
<text x="22.1" y="152.9">3mm</text>
<text x="28.4" y="152.9">3mm</text>
<text x="34.8" y="152.9">3mm</text>
<text x="41.1" y="152.9">3mm</text>
<text x="111.4" y="154.4">30pF</text>
<text x="136.8" y="154.4">30pF</text>
<text x="180.1" y="153">TEST</text>
<text x="191.1" y="155.2" transform="rotate(-90 191.1 155.2)">AGND</text>
<text x="196.2" y="155.2" transform="rotate(-90 196.2 155.2)">GND</text>
<text x="198.8" y="155.2" transform="rotate(-90 198.8 155.2)">GND</text>
<text x="201.3" y="155.2" transform="rotate(-90 201.3 155.2)">GND</text>
<text x="205.1" y="153">CBUS4</text>
<text x="205.1" y="150.5">CBUS3</text>
<text x="22.3" y="156.8" transform="rotate(-90 22.3 156.8)">GM1</text>
<text x="28.7" y="156.8" transform="rotate(-90 28.7 156.8)">GM2</text>
<text x="35" y="156.8" transform="rotate(-90 35 156.8)">GM3</text>
<text x="41.4" y="156.8" transform="rotate(-90 41.4 156.8)">GM4</text>
<text x="246.5" y="156.1" transform="rotate(-90 246.5 156.1)">LED6</text>
<text x="252.2" y="159" transform="rotate(-90 252.2 159)">Led_Small</text>
<text x="259.2" y="156.1" transform="rotate(-90 259.2 156.1)">LED7</text>
<text x="264.9" y="159" transform="rotate(-90 264.9 159)">Led_Small</text>
<text x="29.7" y="178.4" transform="rotate(-90 29.7 178.4)">CONN_01X04</text>
<text x="30" y="179.6">US1</text>
<text x="80.7" y="178" transform="rotate(-90 80.7 178)">330</text>
<text x="82.8" y="177.6" transform="rotate(-90 82.8 177.6)">R2</text>
<text x="89.6" y="178" transform="rotate(-90 89.6 178)">330</text>
<text x="91.6" y="177.6" transform="rotate(-90 91.6 177.6)">R3</text>
<text x="98.5" y="178" transform="rotate(-90 98.5 178)">330</text>
<text x="100.5" y="177.6" transform="rotate(-90 100.5 177.6)">R4</text>
<text x="107.4" y="178" transform="rotate(-90 107.4 178)">330</text>
<text x="109.4" y="177.6" transform="rotate(-90 109.4 177.6)">R5</text>
<text x="116.3" y="178" transform="rotate(-90 116.3 178)">330</text>
<text x="118.3" y="177.6" transform="rotate(-90 118.3 177.6)">R6</text>
<text x="77.5" y="190.4" transform="rotate(-90 77.5 190.4)">LED1</text>
<text x="86.4" y="190.4" transform="rotate(-90 86.4 190.4)">LED2</text>
<text x="95.3" y="190.4" transform="rotate(-90 95.3 190.4)">LED3</text>
<text x="104.2" y="190.4" transform="rotate(-90 104.2 190.4)">LED4</text>
<text x="113.1" y="190.4" transform="rotate(-90 113.1 190.4)">LED5</text>
<text x="29.2" y="196.1">GSM1</text>
<text x="29.7" y="193.6" transform="rotate(-90 29.7 193.6)">CONN_01X05</text>
<text x="83.3" y="193.3" transform="rotate(-90 83.3 193.3)">Led_Small</text>
<text x="92.2" y="193.3" transform="rotate(-90 92.2 193.3)">Led_Small</text>
<text x="101" y="193.3" transform="rotate(-90 101 193.3)">Led_Small</text>
<text x="109.9" y="193.3" transform="rotate(-90 109.9 193.3)">Led_Small</text>
<text x="118.8" y="193.3" transform="rotate(-90 118.8 193.3)">Led_Small</text>
</g>
<g font-size="1.8" fill="#840084">
<text x="50.1" y="45.2">Diode_BridgeTO_SOT_Packages_THT:Pentawatt_Neutral_Straight_Vertical_TO220-5-T05A</text>
<text x="65.8" y="45.2">680uF</text>
<text x="84.8" y="44.9" transform="rotate(-90 84.8 44.9)">3</text>
<text x="47.3" y="104.9">Housings_DIP:DIP-28_W7.62mm</text>
<text x="180.1" y="135.3">RESET</text>
<text x="181.4" y="135.3">Housings_DIP:DIP-28_W15.24mm RI</text>
</g>
<g font-size="1.4" fill="#840000">
<text x="39.6" y="75.9">7</text>
<text x="83.7" y="75.9">14</text>
<text x="39.2" y="83.6">20</text>
<text x="83.7" y="78.5">15</text>
<text x="83.7" y="81">16</text>
<text x="83.7" y="83.6">17</text>
<text x="83.7" y="86.1">18</text>
<text x="83.7" y="88.6">19</text>
<text x="39.2" y="91.2">21</text>
<text x="83.7" y="93.7">10</text>
<text x="84.1" y="91.2">9</text>
<text x="83.7" y="97.5">23</text>
<text x="83.7" y="100.1">24</text>
<text x="83.7" y="102.6">25</text>
<text x="83.7" y="105.2">26</text>
<text x="83.7" y="107.7">27</text>
<text x="83.7" y="110.2">28</text>
<text x="84.1" y="112.8">1</text>
<text x="84.1" y="116.6">2</text>
<text x="84.1" y="119.1">3</text>
<text x="84.1" y="121.7">4</text>
<text x="84.1" y="124.2">5</text>
<text x="39.2" y="131.8">22</text>
<text x="83.7" y="129.3">11</text>
<text x="83.7" y="131.8">12</text>
<text x="84.1" y="126.7">6</text>
<text x="39.6" y="134.4">8</text>
<text x="83.7" y="134.4">13</text>
</g>
<g font-size="1.4" fill="#008484">
<text x="42.9" y="76.7">VCC</text>
<text x="64.9" y="76.7">(PCINT0/CLKO/ICP1)PB0</text>
<text x="66.2" y="81.8">(PCINT2/OC1B/SS)PB2</text>
<text x="68.5" y="79.2">(PCINT1/OC1A)PB1</text>
<text x="42.9" y="84.3">AVCC</text>
<text x="64.5" y="84.3">(PCINT3/OC2A/MOSI)PB3</text>
<text x="68.8" y="86.9">(PCINT4/MISO)PB4</text>
<text x="69.4" y="89.4">(PCINT5/SCK)PB5</text>
<text x="42.9" y="91.9">AREF</text>
<text x="62.8" y="91.9">(PCINT6/XTAL1/TOSC1)PB6</text>
<text x="62.8" y="94.5">(PCINT7/XTAL2/TOSC2)PB7</text>
<text x="68.6" y="98.3">(PCINT8/ADC0)PC0</text>
<text x="68.6" y="100.8">(PCINT9/ADC1)PC1</text>
<text x="67.8" y="103.4">(PCINT10/ADC2)PC2</text>
<text x="64.4" y="108.5">(PCINT12/SDA/ADC4)PC4</text>
<text x="64.5" y="111">(PCINT13/SCL/ADC5)PC5</text>
<text x="66.9" y="113.5">(PCINT14/RESET)PC6</text>
<text x="68.6" y="117.3">(PCINT16/RXD)PD0</text>
<text x="68.8" y="119.9">(PCINT17/TXD)PD1</text>
<text x="64.2" y="125">(PCINT19/OC2B/INT1)PD3</text>
<text x="68.6" y="122.4">(PCINT18/INT0)PD2</text>
<text x="65.7" y="130">(PCINT21/OC0B/T1)PD5</text>
<text x="66.6" y="127.5">(PCINT20/XCK/T0)PD4</text>
<text x="42.9" y="135.1">GND</text>
<text x="42.9" y="132.6">GND</text>
<text x="64.1" y="132.6">(PCINT22/OC0A/AIN0)PD6</text>
<text x="68.4" y="135.1">(PCINT23/AIN1)PD7</text>
</g>
<text font-size="1.4" fill="#840084" x="67.8" y="105.9">(PCINT11/ADC3)PC3</text>
</svg>
